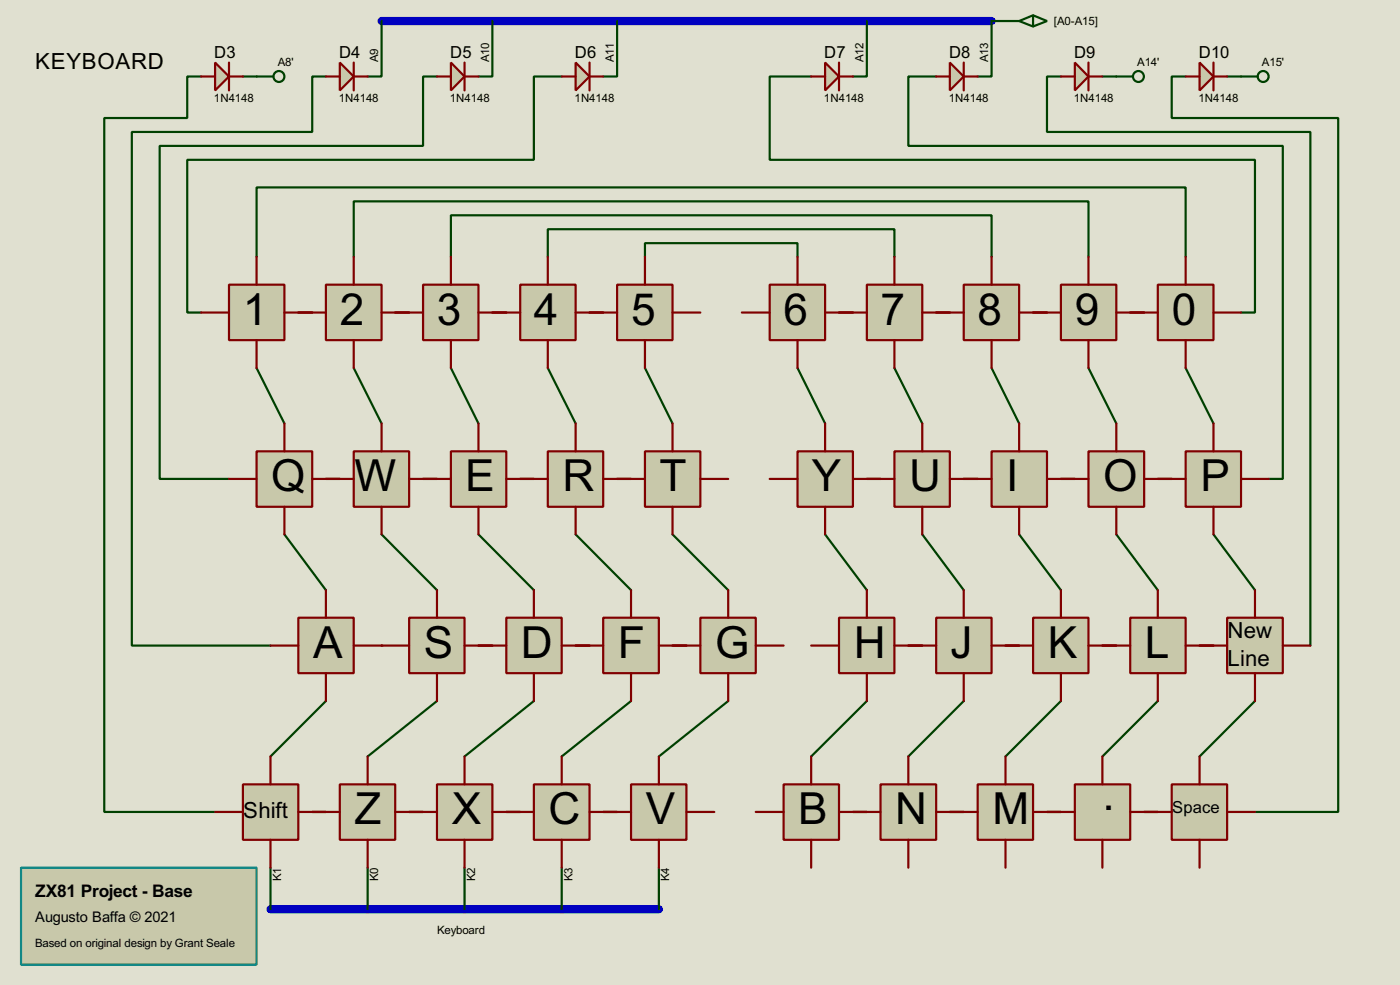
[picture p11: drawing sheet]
<svg xmlns="http://www.w3.org/2000/svg" width="256mm" height="180mm" viewBox="0 0 256 180" stroke-linecap="round" stroke-linejoin="round" font-family="sans-serif">
<path d="M0 0h256.5v180.3h-256.5z" fill="#e0e0d0"/>
<path d="M69.9 3.9h111.8M49.6 166.4h71.1" fill="none" stroke="#0000c0" stroke-width="1.5"/>
<g fill="none" stroke="#004000" stroke-width=".4">
<path d="M47 47v-12.7h170.2v12.7M54.7 57.2h2.5M64.8 47v-10.1h134.6v10.1M72.4 57.2h2.6M82.6 47v-7.6h99.1v7.6M90.2 57.2h2.6M100.4 47v-5h63.5v5M108 57.2h2.5M118.2 47v-2.5h27.9v2.5M153.7 57.2h2.6M171.5 57.2h2.5M189.3 57.2h2.5"/>
<path d="M207.1 57.2h2.5M47 67.4l5.1 10.1M64.8 67.4l5.1 10.1M82.6 67.4l5.1 10.1M100.4 67.4l5.1 10.1M118.2 67.4l5 10.1M146.1 67.4l5.1 10.1M163.9 67.4l5.1 10.1M181.7 67.4l5 10.1M199.4 67.4l5.1 10.1M217.2 67.4l5.1 10.1M52.1 97.8l7.6 10.2"/>
<path d="M59.7 87.7h2.6M69.9 97.8l10.2 10.2M77.5 87.7h2.6M95.3 87.7h2.5M113.1 87.7h2.5M158.8 87.7h2.5M176.6 87.7h2.5M194.4 87.7h2.5M212.1 87.7h2.6"/>
</g>
<circle cx="69.9" cy="118.2" r=".2" fill="#004000"/>
<g fill="none" stroke="#004000" stroke-width=".4">
<path d="M36.9 14h-2.6v7.6h-15.2v127h20.3M44.5 14h2.5M59.7 14h-2.5v10.2h-33v94h25.4M69.9 3.9v10.1h-2.5M80.1 14h-2.6v12.7h-48.2v61h12.7M90.2 3.9v10.1h-2.5M102.9 14h-5.1v15.3h-63.5v27.9h2.6M113.1 3.9v10.1h-2.6M148.6 14h-7.6v15.3h88.9v27.9h-2.5M158.8 3.9v10.1h-2.5M171.5 14h-5.1v12.7h68.6v61h-2.5M186.7 3.9h-5v10.1h-2.6"/>
<path d="M194.4 14h-2.6v10.2h48.3v94M202 14h2.5M217.2 14h-2.5v7.6h30.5v127h-15.3M224.8 14h2.6M87.7 97.8l10.1 10.2M105.5 97.8l10.1 10.2M123.2 97.8l10.2 10.2M151.2 97.8l7.6 10.2M169 97.8l7.6 10.2M186.7 97.8l7.7 10.2M204.5 97.8l7.6 10.2M222.3 97.8l7.6 10.2"/>
<path d="M87.7 118.2h2.5M105.5 118.2h2.5M123.2 118.2h2.6M166.4 118.2h2.6M184.2 118.2h2.5M202 118.2h2.5M219.8 118.2h2.5M59.7 128.3l-10.1 10.2M80.1 128.3l-12.7 10.2M97.8 128.3l-12.7 10.2M115.6 128.3l-12.7 10.2M133.4 128.3l-12.7 10.2"/>
<path d="M158.8 128.3l-10.2 10.2M176.6 128.3l-10.2 10.2M194.4 128.3l-10.2 10.2M212.1 128.3l-10.1 10.2M229.9 128.3l-10.1 10.2M49.6 158.8v7.6M57.2 148.6h2.5M67.4 158.8v7.6M75 148.6h2.5M85.1 158.8v7.6M92.8 148.6h2.5M102.9 158.8v7.6"/>
<path d="M110.5 148.6h2.6M120.7 158.8v7.6M156.3 148.6h2.5M174 148.6h2.6M191.8 148.6h2.6M209.6 148.6h2.5"/>
</g>
<path d="M42 52.1h10.1v10.2h-10.1z" fill="#c8c8aa" stroke="#800000" stroke-width=".4"/>
<path d="M36.9 57.2h5.1M47 47v5.1M52.1 57.2h5.1M47 62.3v5.1" fill="none" stroke="#800000" stroke-width=".4"/>
<path d="M59.7 52.1h10.2v10.2h-10.2z" fill="#c8c8aa" stroke="#800000" stroke-width=".4"/>
<path d="M54.7 57.2h5M64.8 47v5.1M69.9 57.2h5.1M64.8 62.3v5.1" fill="none" stroke="#800000" stroke-width=".4"/>
<path d="M77.5 52.1h10.2v10.2h-10.2z" fill="#c8c8aa" stroke="#800000" stroke-width=".4"/>
<path d="M72.4 57.2h5.1M82.6 47v5.1M87.7 57.2h5.1M82.6 62.3v5.1" fill="none" stroke="#800000" stroke-width=".4"/>
<path d="M95.3 52.1h10.2v10.2h-10.2z" fill="#c8c8aa" stroke="#800000" stroke-width=".4"/>
<path d="M90.2 57.2h5.1M100.4 47v5.1M105.5 57.2h5M100.4 62.3v5.1" fill="none" stroke="#800000" stroke-width=".4"/>
<path d="M113.1 52.1h10.1v10.2h-10.1z" fill="#c8c8aa" stroke="#800000" stroke-width=".4"/>
<path d="M108 57.2h5.1M118.2 47v5.1M123.2 57.2h5.1M118.2 62.3v5.1" fill="none" stroke="#800000" stroke-width=".4"/>
<path d="M141 52.1h10.2v10.2h-10.2z" fill="#c8c8aa" stroke="#800000" stroke-width=".4"/>
<path d="M135.9 57.2h5.1M146.1 47v5.1M151.2 57.2h5.1M146.1 62.3v5.1" fill="none" stroke="#800000" stroke-width=".4"/>
<path d="M158.8 52.1h10.2v10.2h-10.2z" fill="#c8c8aa" stroke="#800000" stroke-width=".4"/>
<path d="M153.7 57.2h5.1M163.9 47v5.1M169 57.2h5M163.9 62.3v5.1" fill="none" stroke="#800000" stroke-width=".4"/>
<path d="M176.6 52.1h10.1v10.2h-10.1z" fill="#c8c8aa" stroke="#800000" stroke-width=".4"/>
<path d="M171.5 57.2h5.1M181.7 47v5.1M186.7 57.2h5.1M181.7 62.3v5.1" fill="none" stroke="#800000" stroke-width=".4"/>
<path d="M194.4 52.1h10.1v10.2h-10.1z" fill="#c8c8aa" stroke="#800000" stroke-width=".4"/>
<path d="M189.3 57.2h5.1M199.4 47v5.1M204.5 57.2h5.1M199.4 62.3v5.1" fill="none" stroke="#800000" stroke-width=".4"/>
<path d="M212.1 52.1h10.2v10.2h-10.2z" fill="#c8c8aa" stroke="#800000" stroke-width=".4"/>
<path d="M207.1 57.2h5M217.2 47v5.1M222.3 57.2h5.1M217.2 62.3v5.1" fill="none" stroke="#800000" stroke-width=".4"/>
<path d="M47 82.6h10.2v10.2h-10.2z" fill="#c8c8aa" stroke="#800000" stroke-width=".4"/>
<path d="M52.1 77.5v5.1M42 87.7h5M52.1 92.8v5M57.2 87.7h5.1" fill="none" stroke="#800000" stroke-width=".4"/>
<path d="M64.8 82.6h10.2v10.2h-10.2z" fill="#c8c8aa" stroke="#800000" stroke-width=".4"/>
<path d="M69.9 77.5v5.1M59.7 87.7h5.1M69.9 92.8v5M75 87.7h5.1" fill="none" stroke="#800000" stroke-width=".4"/>
<path d="M82.6 82.6h10.2v10.2h-10.2z" fill="#c8c8aa" stroke="#800000" stroke-width=".4"/>
<path d="M87.7 77.5v5.1M77.5 87.7h5.1M87.7 92.8v5M92.8 87.7h5" fill="none" stroke="#800000" stroke-width=".4"/>
<path d="M100.4 82.6h10.1v10.2h-10.1z" fill="#c8c8aa" stroke="#800000" stroke-width=".4"/>
<path d="M105.5 77.5v5.1M95.3 87.7h5.1M105.5 92.8v5M110.5 87.7h5.1" fill="none" stroke="#800000" stroke-width=".4"/>
<path d="M118.2 82.6h10.1v10.2h-10.1z" fill="#c8c8aa" stroke="#800000" stroke-width=".4"/>
<path d="M123.2 77.5v5.1M113.1 87.7h5.1M123.2 92.8v5M128.3 87.7h5.1" fill="none" stroke="#800000" stroke-width=".4"/>
<path d="M146.1 82.6h10.2v10.2h-10.2z" fill="#c8c8aa" stroke="#800000" stroke-width=".4"/>
<path d="M151.2 77.5v5.1M141 87.7h5.1M151.2 92.8v5M156.3 87.7h5" fill="none" stroke="#800000" stroke-width=".4"/>
<path d="M163.9 82.6h10.1v10.2h-10.1z" fill="#c8c8aa" stroke="#800000" stroke-width=".4"/>
<path d="M169 77.5v5.1M158.8 87.7h5.1M169 92.8v5M174 87.7h5.1" fill="none" stroke="#800000" stroke-width=".4"/>
<path d="M181.7 82.6h10.1v10.2h-10.1z" fill="#c8c8aa" stroke="#800000" stroke-width=".4"/>
<path d="M186.7 77.5v5.1M176.6 87.7h5.1M186.7 92.8v5M191.8 87.7h5.1" fill="none" stroke="#800000" stroke-width=".4"/>
<path d="M199.4 82.6h10.2v10.2h-10.2z" fill="#c8c8aa" stroke="#800000" stroke-width=".4"/>
<path d="M204.5 77.5v5.1M194.4 87.7h5M204.5 92.8v5M209.6 87.7h5.1" fill="none" stroke="#800000" stroke-width=".4"/>
<path d="M217.2 82.6h10.2v10.2h-10.2z" fill="#c8c8aa" stroke="#800000" stroke-width=".4"/>
<path d="M222.3 77.5v5.1M212.1 87.7h5.1M222.3 92.8v5M227.4 87.7h5.1" fill="none" stroke="#800000" stroke-width=".4"/>
<path d="M54.7 113.1h10.1v10.1h-10.1z" fill="#c8c8aa" stroke="#800000" stroke-width=".4"/>
<path d="M49.6 118.2h5.1M59.7 108v5.1M64.8 118.2h5.1M59.7 123.2v5.1" fill="none" stroke="#800000" stroke-width=".4"/>
<path d="M75 113.1h10.1v10.1h-10.1z" fill="#c8c8aa" stroke="#800000" stroke-width=".4"/>
<path d="M69.9 118.2h5.1M80.1 108v5.1M85.1 118.2h5.1M80.1 123.2v5.1" fill="none" stroke="#800000" stroke-width=".4"/>
<path d="M92.8 113.1h10.1v10.1h-10.1z" fill="#c8c8aa" stroke="#800000" stroke-width=".4"/>
<path d="M87.7 118.2h5.1M97.8 108v5.1M102.9 118.2h5.1M97.8 123.2v5.1" fill="none" stroke="#800000" stroke-width=".4"/>
<path d="M110.5 113.1h10.2v10.1h-10.2z" fill="#c8c8aa" stroke="#800000" stroke-width=".4"/>
<path d="M105.5 118.2h5M115.6 108v5.1M120.7 118.2h5.1M115.6 123.2v5.1" fill="none" stroke="#800000" stroke-width=".4"/>
<path d="M128.3 113.1h10.2v10.1h-10.2z" fill="#c8c8aa" stroke="#800000" stroke-width=".4"/>
<path d="M123.2 118.2h5.1M133.4 108v5.1M138.5 118.2h5.1M133.4 123.2v5.1" fill="none" stroke="#800000" stroke-width=".4"/>
<path d="M153.7 113.1h10.2v10.1h-10.2z" fill="#c8c8aa" stroke="#800000" stroke-width=".4"/>
<path d="M148.6 118.2h5.1M158.8 108v5.1M163.9 118.2h5.1M158.8 123.2v5.1" fill="none" stroke="#800000" stroke-width=".4"/>
<path d="M171.5 113.1h10.2v10.1h-10.2z" fill="#c8c8aa" stroke="#800000" stroke-width=".4"/>
<path d="M166.4 118.2h5.1M176.6 108v5.1M181.7 118.2h5M176.6 123.2v5.1" fill="none" stroke="#800000" stroke-width=".4"/>
<path d="M189.3 113.1h10.1v10.1h-10.1z" fill="#c8c8aa" stroke="#800000" stroke-width=".4"/>
<path d="M184.2 118.2h5.1M194.4 108v5.1M199.4 118.2h5.1M194.4 123.2v5.1" fill="none" stroke="#800000" stroke-width=".4"/>
<path d="M207.1 113.1h10.1v10.1h-10.1z" fill="#c8c8aa" stroke="#800000" stroke-width=".4"/>
<path d="M202 118.2h5.1M212.1 108v5.1M217.2 118.2h5.1M212.1 123.2v5.1" fill="none" stroke="#800000" stroke-width=".4"/>
<path d="M224.8 113.1h10.2v10.1h-10.2z" fill="#c8c8aa" stroke="#800000" stroke-width=".4"/>
<path d="M219.8 118.2h5M229.9 108v5.1M235 118.2h5.1M229.9 123.2v5.1" fill="none" stroke="#800000" stroke-width=".4"/>
<path d="M44.5 143.6h10.2v10.1h-10.2z" fill="#c8c8aa" stroke="#800000" stroke-width=".4"/>
<path d="M49.6 138.5v5.1M39.4 148.6h5.1M49.6 153.7v5.1M54.7 148.6h5" fill="none" stroke="#800000" stroke-width=".4"/>
<path d="M62.3 143.6h10.1v10.1h-10.1z" fill="#c8c8aa" stroke="#800000" stroke-width=".4"/>
<path d="M67.4 138.5v5.1M57.2 148.6h5.1M67.4 153.7v5.1M72.4 148.6h5.1" fill="none" stroke="#800000" stroke-width=".4"/>
<path d="M80.1 143.6h10.1v10.1h-10.1z" fill="#c8c8aa" stroke="#800000" stroke-width=".4"/>
<path d="M85.1 138.5v5.1M75 148.6h5.1M85.1 153.7v5.1M90.2 148.6h5.1" fill="none" stroke="#800000" stroke-width=".4"/>
<path d="M97.8 143.6h10.2v10.1h-10.2z" fill="#c8c8aa" stroke="#800000" stroke-width=".4"/>
<path d="M102.9 138.5v5.1M92.8 148.6h5M102.9 153.7v5.1M108 148.6h5.1" fill="none" stroke="#800000" stroke-width=".4"/>
<path d="M115.6 143.6h10.2v10.1h-10.2z" fill="#c8c8aa" stroke="#800000" stroke-width=".4"/>
<path d="M120.7 138.5v5.1M110.5 148.6h5.1M120.7 153.7v5.1M125.8 148.6h5.1" fill="none" stroke="#800000" stroke-width=".4"/>
<path d="M143.6 143.6h10.1v10.1h-10.1z" fill="#c8c8aa" stroke="#800000" stroke-width=".4"/>
<path d="M148.6 138.5v5.1M138.5 148.6h5.1M148.6 153.7v5.1M153.7 148.6h5.1" fill="none" stroke="#800000" stroke-width=".4"/>
<path d="M161.3 143.6h10.2v10.1h-10.2z" fill="#c8c8aa" stroke="#800000" stroke-width=".4"/>
<path d="M166.4 138.5v5.1M156.3 148.6h5M166.4 153.7v5.1M171.5 148.6h5.1" fill="none" stroke="#800000" stroke-width=".4"/>
<path d="M179.1 143.6h10.2v10.1h-10.2z" fill="#c8c8aa" stroke="#800000" stroke-width=".4"/>
<path d="M184.2 138.5v5.1M174 148.6h5.1M184.2 153.7v5.1M189.3 148.6h5.1" fill="none" stroke="#800000" stroke-width=".4"/>
<path d="M196.9 143.6h10.2v10.1h-10.2z" fill="#c8c8aa" stroke="#800000" stroke-width=".4"/>
<path d="M202 138.5v5.1M191.8 148.6h5.1M202 153.7v5.1M207.1 148.6h5" fill="none" stroke="#800000" stroke-width=".4"/>
<path d="M214.7 143.6h10.1v10.1h-10.1z" fill="#c8c8aa" stroke="#800000" stroke-width=".4"/>
<path d="M219.8 138.5v5.1M209.6 148.6h5.1M219.8 153.7v5.1M224.8 148.6h5.1" fill="none" stroke="#800000" stroke-width=".4"/>
<path d="M62.3 11.5l2.5 2.5-2.5 2.6z" fill="#c8c8aa" stroke="#800000" stroke-width=".4"/>
<path d="M59.7 14h2.6M64.8 11.5v5.1M64.8 14h2.6" fill="none" stroke="#800000" stroke-width=".4"/>
<path d="M82.6 11.5l2.5 2.5-2.5 2.6z" fill="#c8c8aa" stroke="#800000" stroke-width=".4"/>
<path d="M80.1 14h2.5M85.1 11.5v5.1M85.1 14h2.6" fill="none" stroke="#800000" stroke-width=".4"/>
<path d="M105.5 11.5l2.5 2.5-2.5 2.6z" fill="#c8c8aa" stroke="#800000" stroke-width=".4"/>
<path d="M102.9 14h2.6M108 11.5v5.1M108 14h2.5" fill="none" stroke="#800000" stroke-width=".4"/>
<path d="M151.2 11.5l2.5 2.5-2.5 2.6z" fill="#c8c8aa" stroke="#800000" stroke-width=".4"/>
<path d="M148.6 14h2.6M153.7 11.5v5.1M153.7 14h2.6" fill="none" stroke="#800000" stroke-width=".4"/>
<path d="M174 11.5l2.6 2.5-2.6 2.6z" fill="#c8c8aa" stroke="#800000" stroke-width=".4"/>
<path d="M171.5 14h2.5M176.6 11.5v5.1M176.6 14h2.5" fill="none" stroke="#800000" stroke-width=".4"/>
<path d="M196.9 11.5l2.5 2.5-2.5 2.6z" fill="#c8c8aa" stroke="#800000" stroke-width=".4"/>
<path d="M194.4 14h2.5M199.4 11.5v5.1M199.4 14h2.6" fill="none" stroke="#800000" stroke-width=".4"/>
<path d="M219.8 11.5l2.5 2.5-2.5 2.6z" fill="#c8c8aa" stroke="#800000" stroke-width=".4"/>
<path d="M217.2 14h2.6M222.3 11.5v5.1M222.3 14h2.5" fill="none" stroke="#800000" stroke-width=".4"/>
<path d="M39.4 11.5l2.6 2.5-2.6 2.6z" fill="#c8c8aa" stroke="#800000" stroke-width=".4"/>
<path d="M36.9 14h2.5M42 11.5v5.1M42 14h2.5" fill="none" stroke="#800000" stroke-width=".4"/>
<g fill="none" stroke="#004000" stroke-width=".4">
<path d="M47 14h3.1M189.3 2.8l2.5 1.1-2.5 1zM189.3 2.8l-2.6 1.1 2.6 1M204.5 14h3.1M227.4 14h3"/>
<circle cx="51.1" cy="14" r="1"/>
<circle cx="208.5" cy="14" r="1"/>
<circle cx="231.4" cy="14" r="1"/>
</g>
<path d="M3.9 158.8h43.1v17.8h-43.1z" fill-rule="evenodd" fill="#c8c8aa" stroke="#008080" stroke-width=".4"/>
<g font-size="9.1">
<text x="44.5" y="59.4">1</text>
<text x="62.3" y="59.4">2</text>
<text x="80.1" y="59.4">3</text>
<text x="97.8" y="59.4">4</text>
<text x="115.6" y="59.4">5</text>
<text x="143.6" y="59.4">6</text>
<text x="161.3" y="59.4">7</text>
<text x="179.1" y="59.4">8</text>
<text x="196.9" y="59.4">9</text>
<text x="214.7" y="59.4">0</text>
<text x="49.7" y="89.9">Q</text>
<text x="64.9" y="89.9">W</text>
<text x="85.2" y="89.9">E</text>
<text x="103" y="89.9">R</text>
<text x="120.8" y="89.9">T</text>
<text x="148.7" y="89.9">Y</text>
<text x="166.5" y="89.9">U</text>
<text x="184.3" y="89.9">I</text>
<text x="202.1" y="89.9">O</text>
<text x="219.9" y="89.9">P</text>
<text x="57.3" y="120.4">A</text>
<text x="77.6" y="120.4">S</text>
<text x="95.4" y="120.4">D</text>
<text x="113.2" y="120.4">F</text>
<text x="131" y="120.4">G</text>
<text x="156.4" y="120.4">H</text>
<text x="174.1" y="120.4">J</text>
<text x="191.9" y="120.4">K</text>
<text x="209.7" y="120.4">L</text>
<text x="202" y="148.3">.</text>
<text x="64.9" y="150.9">Z</text>
<text x="82.7" y="150.9">X</text>
<text x="100.5" y="150.9">C</text>
<text x="118.3" y="150.9">V</text>
<text x="146.2" y="150.9">B</text>
<text x="164" y="150.9">N</text>
<text x="181.8" y="150.9">M</text>
</g>
<g font-size="4.6">
<text x="6.5" y="12.5">KEYBOARD</text>
<text x="224.9" y="116.7">New</text>
<text x="224.9" y="121.8">Line</text>
<text x="44.6" y="149.8">Shift</text>
</g>
<text font-size="3.6" x="6.5" y="164.2">ZX81 Project - Base</text>
<g font-size="3.4">
<text x="39.3" y="10.6">D3</text>
<text x="62.1" y="10.6">D4</text>
<text x="82.5" y="10.6">D5</text>
<text x="105.3" y="10.6">D6</text>
<text x="151" y="10.6">D7</text>
<text x="173.9" y="10.6">D8</text>
<text x="196.8" y="10.6">D9</text>
<text x="219.6" y="10.6">D10</text>
<text x="214.7" y="148.9">Space</text>
</g>
<text font-size="3" x="6.4" y="168.8">Augusto Baffa © 2021</text>
<g font-size="2.4">
<text x="193.1" y="4.6">[A0-A15]</text>
<text x="69.3" y="11.4" transform="rotate(-90 69.3 11.4)">A9</text>
<text x="89.6" y="11.4" transform="rotate(-90 89.6 11.4)">A10</text>
<text x="112.5" y="11.4" transform="rotate(-90 112.5 11.4)">A11</text>
<text x="158.2" y="11.4" transform="rotate(-90 158.2 11.4)">A12</text>
<text x="181.1" y="11.4" transform="rotate(-90 181.1 11.4)">A13</text>
<text x="50.9" y="12.2">A8'</text>
<text x="208.3" y="12.2">A14'</text>
<text x="231.2" y="12.2">A15'</text>
<text x="39.2" y="18.7">1N4148</text>
<text x="62.1" y="18.7">1N4148</text>
<text x="82.4" y="18.7">1N4148</text>
<text x="105.3" y="18.7">1N4148</text>
<text x="151" y="18.7">1N4148</text>
<text x="173.8" y="18.7">1N4148</text>
<text x="196.7" y="18.7">1N4148</text>
<text x="219.6" y="18.7">1N4148</text>
<text x="51.5" y="161.3" transform="rotate(-90 51.5 161.3)">K1</text>
<text x="69.3" y="161.3" transform="rotate(-90 69.3 161.3)">K0</text>
<text x="87" y="161.3" transform="rotate(-90 87 161.3)">K2</text>
<text x="104.8" y="161.3" transform="rotate(-90 104.8 161.3)">K3</text>
<text x="122.6" y="161.3" transform="rotate(-90 122.6 161.3)">K4</text>
<text x="6.4" y="173.4">Based on original design by Grant Seale</text>
<text x="80.1" y="170.9">Keyboard</text>
</g>
</svg>
